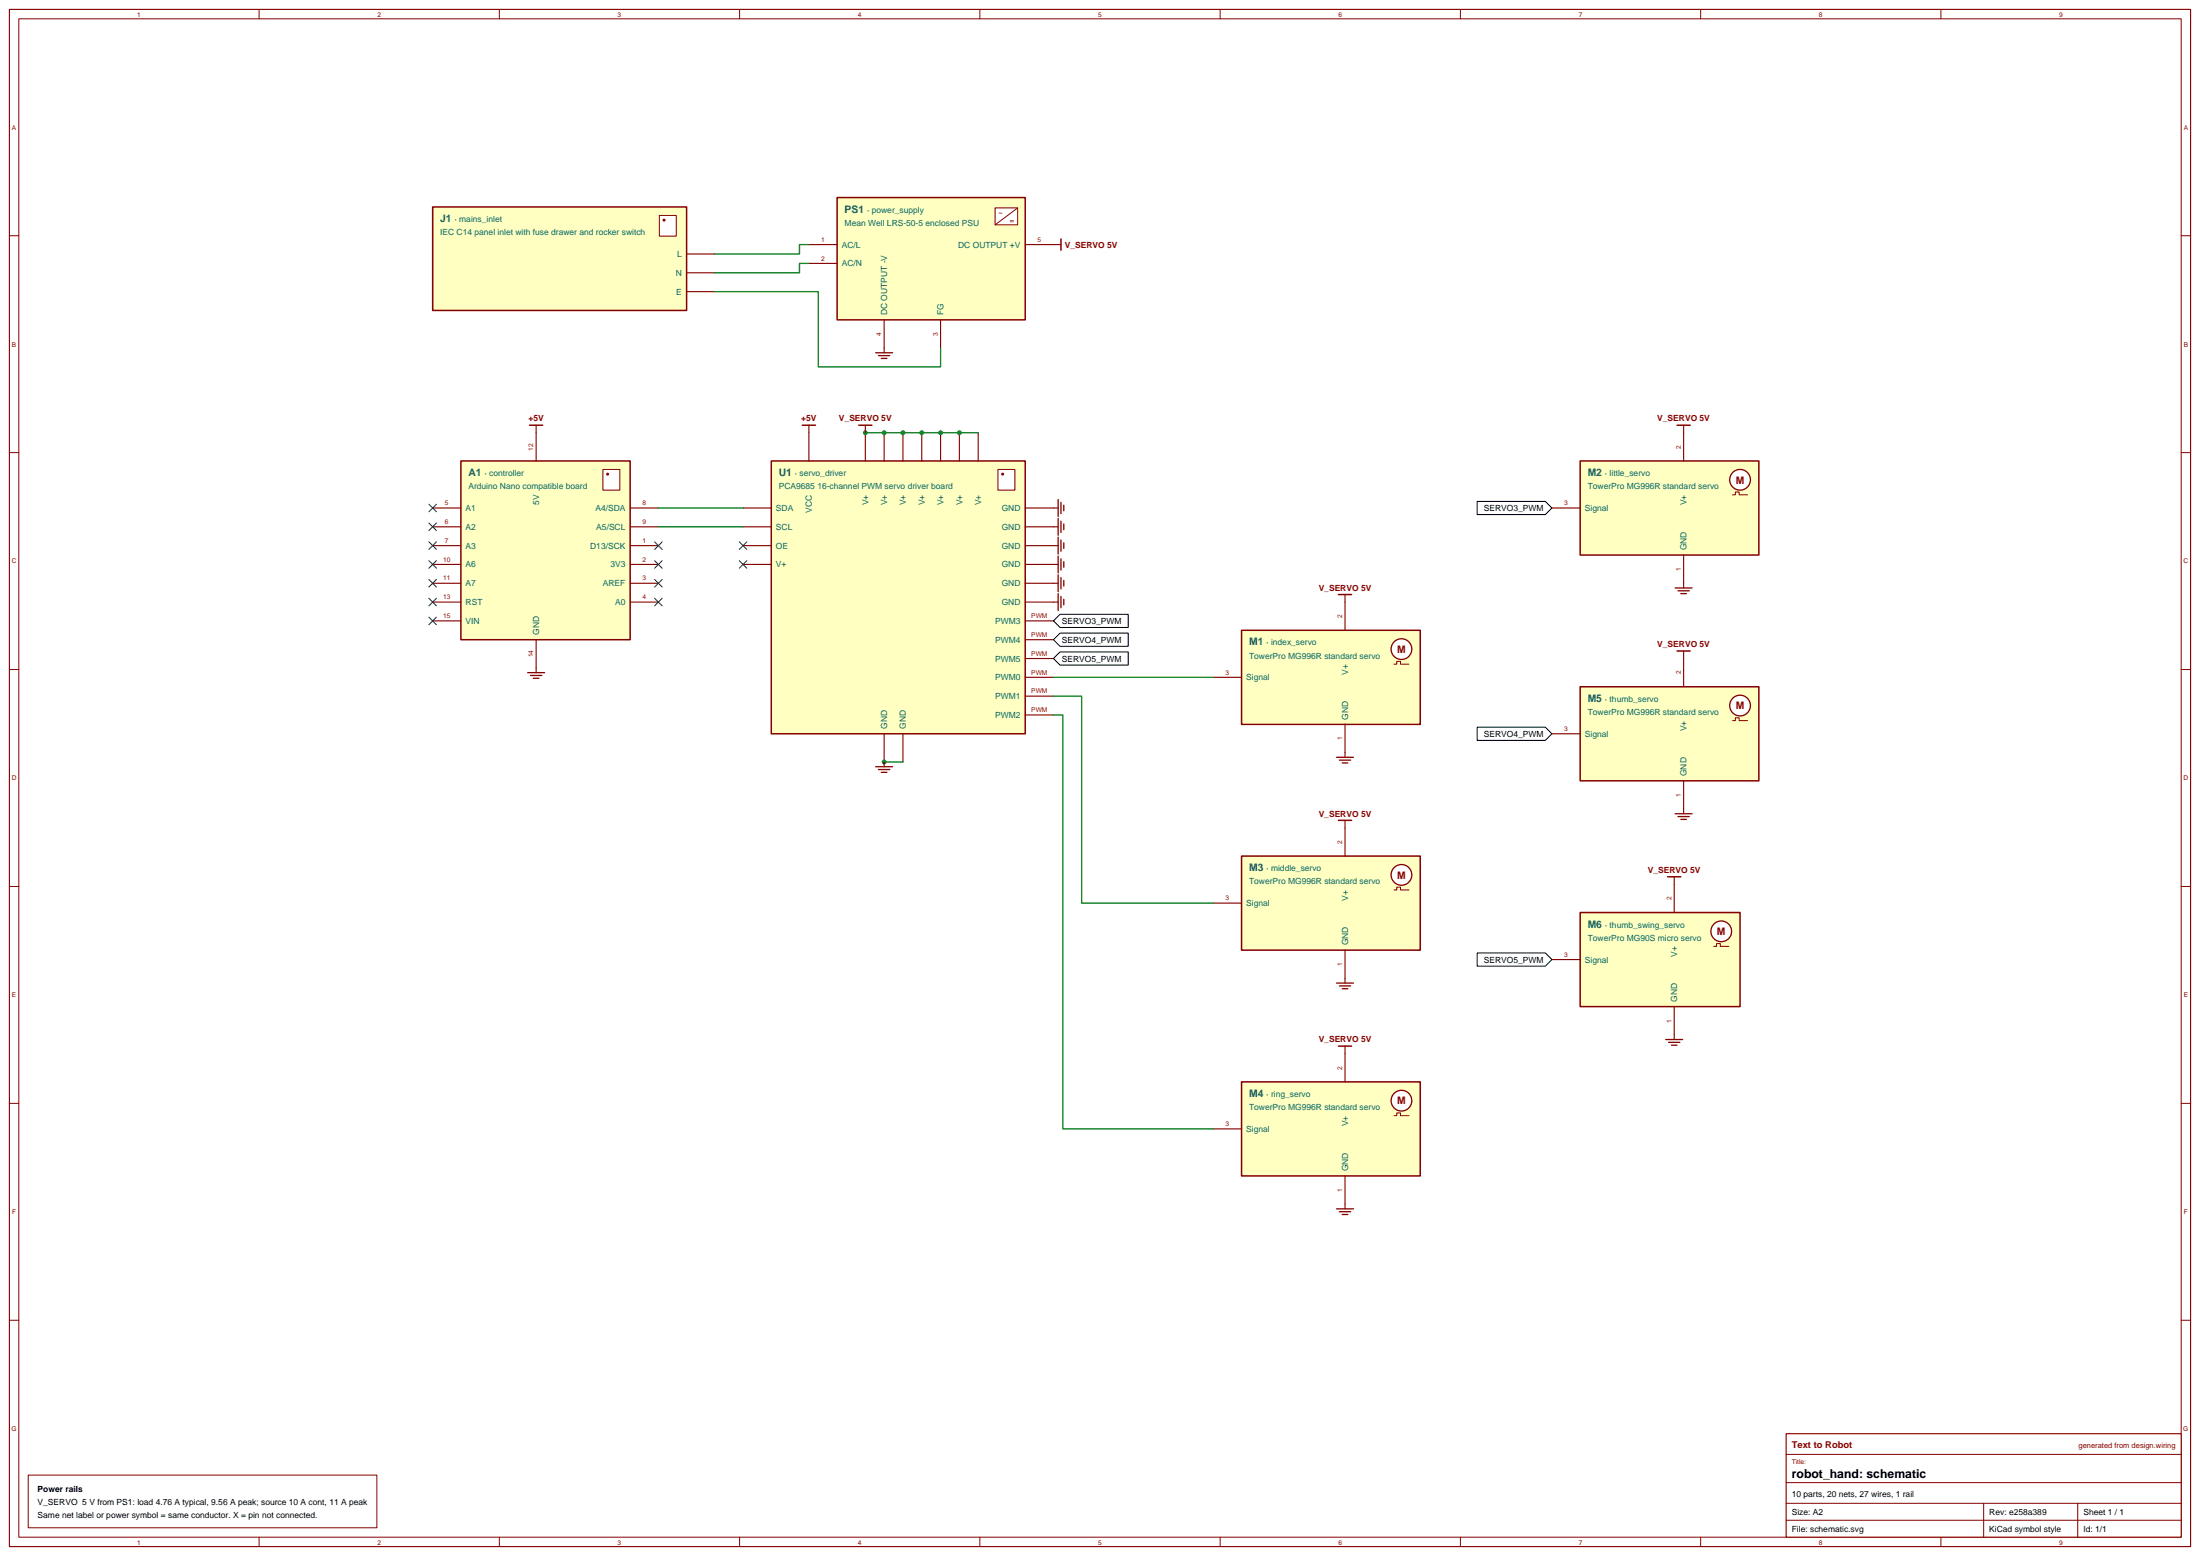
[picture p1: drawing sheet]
<svg xmlns="http://www.w3.org/2000/svg" width="825mm" height="583mm" viewBox="0 0 825 583" stroke-linecap="round" stroke-linejoin="round" font-family="sans-serif">
<path d="M3.5 3.5h818.1v576.5h-818.1z" fill="none" stroke="#850000" stroke-width=".42"/>
<g fill="none" stroke="#850000" stroke-width=".38">
<path d="M7.1 7.1h811v569.3h-811zM97.2 3.5v3.6M187.3 3.5v3.6M277.4 3.5v3.6M367.5 3.5v3.6M457.6 3.5v3.6M547.7 3.5v3.6M637.9 3.5v3.6M728 3.5v3.6M3.5 88.4h3.6M818.1 88.4h3.5M3.5 169.7h3.6"/>
<path d="M818.1 169.7h3.5M3.5 251.1h3.6M818.1 251.1h3.5M3.5 332.4h3.6M818.1 332.4h3.5M3.5 413.8h3.6M818.1 413.8h3.5M3.5 495.1h3.6M818.1 495.1h3.5M97.2 576.4v3.6M187.3 576.4v3.6M277.4 576.4v3.6"/>
<path d="M367.5 576.4v3.6M457.6 576.4v3.6M547.7 576.4v3.6M637.9 576.4v3.6M728 576.4v3.6"/>
</g>
<path d="M465.7 236.4h67v35.2h-67z" fill="#ffffc2" stroke="#850000" stroke-width=".56"/>
<circle cx="525.6" cy="243.4" r="3.9" fill="#fff" stroke="#850000" stroke-width=".49"/>
<path d="M522.8 249.1h1.1v-1.1h1.4v1.1h3.2" fill="none" stroke="#850000" stroke-width=".38"/>
<path d="M504.5 225.8v10.6M455.1 254h10.6M504.5 271.6v10.6" fill="none" stroke="#850000" stroke-width=".42"/>
<path d="M465.7 321h67v35.3h-67z" fill="#ffffc2" stroke="#850000" stroke-width=".56"/>
<circle cx="525.6" cy="328.1" r="3.9" fill="#fff" stroke="#850000" stroke-width=".49"/>
<path d="M522.8 333.7h1.1v-1h1.4v1h3.2" fill="none" stroke="#850000" stroke-width=".38"/>
<path d="M504.5 310.4v10.6M455.1 338.7h10.6M504.5 356.3v10.6" fill="none" stroke="#850000" stroke-width=".42"/>
<path d="M465.7 405.7h67v35.3h-67z" fill="#ffffc2" stroke="#850000" stroke-width=".56"/>
<circle cx="525.6" cy="412.8" r="3.9" fill="#fff" stroke="#850000" stroke-width=".49"/>
<path d="M522.8 418.4h1.1v-1.1h1.4v1.1h3.2" fill="none" stroke="#850000" stroke-width=".38"/>
<path d="M504.5 395.1v10.6M455.1 423.3h10.6M504.5 441v10.6" fill="none" stroke="#850000" stroke-width=".42"/>
<path d="M592.7 172.9h67v35.2h-67z" fill="#ffffc2" stroke="#850000" stroke-width=".56"/>
<circle cx="652.6" cy="179.9" r="3.9" fill="#fff" stroke="#850000" stroke-width=".49"/>
<path d="M649.8 185.6h1.1v-1.1h1.4v1.1h3.2" fill="none" stroke="#850000" stroke-width=".38"/>
<path d="M631.5 162.3v10.6M582.1 190.5h10.6M631.5 208.1v10.6" fill="none" stroke="#850000" stroke-width=".42"/>
<path d="M592.7 257.5h67v35.3h-67z" fill="#ffffc2" stroke="#850000" stroke-width=".56"/>
<circle cx="652.6" cy="264.6" r="3.9" fill="#fff" stroke="#850000" stroke-width=".49"/>
<path d="M649.8 270.2h1.1v-1h1.4v1h3.2" fill="none" stroke="#850000" stroke-width=".38"/>
<path d="M631.5 246.9v10.6M582.1 275.2h10.6M631.5 292.8v10.6" fill="none" stroke="#850000" stroke-width=".42"/>
<path d="M592.7 342.2h59.9v35.3h-59.9z" fill="#ffffc2" stroke="#850000" stroke-width=".56"/>
<circle cx="645.6" cy="349.3" r="3.9" fill="#fff" stroke="#850000" stroke-width=".49"/>
<path d="M642.8 354.9h1v-1.1h1.4v1.1h3.2" fill="none" stroke="#850000" stroke-width=".38"/>
<path d="M627.9 331.6v10.6M582.1 359.8h10.6M627.9 377.5v10.6" fill="none" stroke="#850000" stroke-width=".42"/>
<path d="M314 74.1h70.5v45.8h-70.5z" fill="#ffffc2" stroke="#850000" stroke-width=".56"/>
<path d="M373.2 78h8.5v6.3h-8.5z" fill="#fff" stroke="#850000" stroke-width=".39"/>
<path d="M381.7 78l-8.5 6.3" fill="none" stroke="#850000" stroke-width=".38"/>
<path d="M303.4 91.7h10.6M303.4 98.8h10.6M384.5 91.7h10.6M331.6 119.9v10.6M352.8 119.9v10.6" fill="none" stroke="#850000" stroke-width=".42"/>
<path d="M172.9 172.9h63.5v67h-63.5z" fill="#ffffc2" stroke="#850000" stroke-width=".56"/>
<path d="M226.1 176h6.4v7.8h-6.4z" fill="#fff" stroke="#850000" stroke-width=".39"/>
<circle cx="227.9" cy="177.8" r=".56" fill="#850000"/>
<g fill="none" stroke="#850000" stroke-width=".42">
<path d="M201.1 162.3v10.6M162.3 190.5h10.6M162.3 197.6h10.6M236.4 190.5h10.5M236.4 197.6h10.5M162.3 204.6h10.6M162.3 211.7h10.6M162.3 218.7h10.6M236.4 204.6h10.5M236.4 211.7h10.5M236.4 218.7h10.5M162.3 225.8h10.6"/>
<path d="M162.3 232.8h10.6M201.1 239.9v10.6M236.4 225.8h10.5"/>
</g>
<path d="M289.3 172.9h95.2v102.3h-95.2z" fill="#ffffc2" stroke="#850000" stroke-width=".56"/>
<path d="M374.3 176h6.3v7.8h-6.3z" fill="#fff" stroke="#850000" stroke-width=".39"/>
<circle cx="376.1" cy="177.8" r=".56" fill="#850000"/>
<g fill="none" stroke="#850000" stroke-width=".42">
<path d="M303.4 162.3v10.6M324.6 162.3v10.6M331.6 162.3v10.6M338.7 162.3v10.6M345.7 162.3v10.6M352.8 162.3v10.6M359.8 162.3v10.6M366.9 162.3v10.6M278.7 197.6h10.6M278.7 190.5h10.6M384.5 197.6h10.6M384.5 190.5h10.6"/>
<path d="M278.7 204.6h10.6M278.7 211.7h10.6M384.5 204.6h10.6M384.5 211.7h10.6M384.5 218.7h10.6M384.5 232.8h10.6M384.5 239.9h10.6M384.5 225.8h10.6M384.5 254h10.6M384.5 246.9h10.6M331.6 275.2v10.6M338.7 275.2v10.6"/>
<path d="M384.5 261.1h10.6M384.5 268.1h10.6"/>
</g>
<path d="M162.3 77.6h95.2v38.8h-95.2z" fill="#ffffc2" stroke="#850000" stroke-width=".56"/>
<path d="M247.3 80.8h6.3v7.7h-6.3z" fill="#fff" stroke="#850000" stroke-width=".39"/>
<circle cx="249.1" cy="82.6" r=".56" fill="#850000"/>
<path d="M257.5 95.2h10.6M257.5 102.3h10.6M257.5 109.4h10.6" fill="none" stroke="#850000" stroke-width=".42"/>
<path d="M324.6 162.3h42.3" fill="none" stroke="#008500" stroke-width=".49"/>
<g fill="#008500">
<circle cx="324.6" cy="162.3" r=".92"/>
<circle cx="331.6" cy="162.3" r=".92"/>
<circle cx="338.7" cy="162.3" r=".92"/>
<circle cx="345.7" cy="162.3" r=".92"/>
<circle cx="352.8" cy="162.3" r=".92"/>
<circle cx="359.8" cy="162.3" r=".92"/>
</g>
<path d="M331.6 285.8h7.1" fill="none" stroke="#008500" stroke-width=".49"/>
<circle cx="331.6" cy="285.8" r=".92" fill="#008500"/>
<path d="M631.5 159.5v2.8M631.5 218.7v1.8M504.5 223v2.8M504.5 282.2v1.8M504.5 307.6v2.8M504.5 366.9v1.8M504.5 392.3v2.8M504.5 451.6v1.7" fill="none" stroke="#850000" stroke-width=".42"/>
<path d="M628.3 220.5h6.3M629.4 221.5h4.2M630.4 222.6h2.1M501.3 284h6.3M502.4 285h4.2M503.4 286.1h2.1M501.3 368.7h6.3M502.4 369.7h4.2M503.4 370.8h2.1M501.3 453.3h6.3M502.4 454.4h4.2M503.4 455.4h2.1" fill="none" stroke="#850000" stroke-width=".49"/>
<path d="M629 159.5h4.9M502 223h4.9M502 307.6h4.9M502 392.3h4.9" fill="none" stroke="#850000" stroke-width=".56"/>
<path d="M554 188h25.6l2.5 2.5-2.5 2.5h-25.6z" fill="#fff" stroke="#000" stroke-width=".38"/>
<path d="M631.5 244.1v2.8M631.5 303.4v1.8" fill="none" stroke="#850000" stroke-width=".42"/>
<path d="M628.3 305.2h6.3M629.4 306.2h4.2M630.4 307.3h2.1" fill="none" stroke="#850000" stroke-width=".49"/>
<path d="M629 244.1h4.9" fill="none" stroke="#850000" stroke-width=".56"/>
<path d="M554 272.7h25.6l2.5 2.5-2.5 2.4h-25.6z" fill="#fff" stroke="#000" stroke-width=".38"/>
<path d="M627.9 328.8v2.8M627.9 388.1v1.7" fill="none" stroke="#850000" stroke-width=".42"/>
<path d="M624.8 389.8h6.3M625.8 390.9h4.3M626.9 391.9h2.1" fill="none" stroke="#850000" stroke-width=".49"/>
<path d="M625.5 328.8h4.9" fill="none" stroke="#850000" stroke-width=".56"/>
<path d="M554 357.4h25.6l2.5 2.4-2.5 2.5h-25.6z" fill="#fff" stroke="#000" stroke-width=".38"/>
<path d="M395.1 91.7h2.8M331.6 130.5v1.8M201.1 159.5v2.8M303.4 159.5v2.8M324.6 159.5v2.8M395.1 190.5h1.8M395.1 197.6h1.8M395.1 204.6h1.8M201.1 250.5v1.7M331.6 285.8v1.7" fill="none" stroke="#850000" stroke-width=".42"/>
<g fill="none" stroke="#850000" stroke-width=".49">
<path d="M328.4 132.3h6.4M329.5 133.4h4.2M330.6 134.4h2.1M396.9 187.3v6.4M396.9 194.4v6.3M397.9 188.4v4.2M397.9 195.4v4.3M399 189.4v2.2M399 196.5v2.1M396.9 201.4v6.4M397.9 202.5v4.2M399 203.6v2.1"/>
<path d="M197.9 252.2h6.4M199 253.3h4.2M200 254.4h2.1M328.4 287.5h6.4M329.5 288.6h4.2M330.6 289.6h2.1"/>
</g>
<path d="M397.9 89.6v4.2M198.6 159.5h5M300.9 159.5h5M322.1 159.5h4.9" fill="none" stroke="#850000" stroke-width=".56"/>
<g fill="none" stroke="#0000c7" stroke-width=".42">
<path d="M160.9 189.1l2.8 2.8M160.9 196.1l2.8 2.9M163.7 189.1l-2.8 2.8M163.7 196.1l-2.8 2.9M160.9 203.2l2.8 2.8M160.9 210.3l2.8 2.8M160.9 217.3l2.8 2.8M163.7 203.2l-2.8 2.8M163.7 210.3l-2.8 2.8M163.7 217.3l-2.8 2.8M245.5 203.2l2.9 2.8M245.5 210.3l2.9 2.8"/>
<path d="M245.5 217.3l2.9 2.8M248.4 203.2l-2.9 2.8M248.4 210.3l-2.9 2.8M248.4 217.3l-2.9 2.8M277.3 203.2l2.8 2.8M277.3 210.3l2.8 2.8M280.1 203.2l-2.8 2.8M280.1 210.3l-2.8 2.8M160.9 224.4l2.8 2.8M160.9 231.4l2.8 2.8M163.7 224.4l-2.8 2.8M163.7 231.4l-2.8 2.8"/>
<path d="M245.5 224.4l2.9 2.8M248.4 224.4l-2.9 2.8"/>
</g>
<path d="M395.1 232.8l2.5-2.4h25.6v4.9h-25.6z" fill="#fff" stroke="#000" stroke-width=".38"/>
<path d="M395.1 211.7h1.8" fill="none" stroke="#850000" stroke-width=".42"/>
<path d="M396.9 208.5v6.3M397.9 209.6v4.2M399 210.6v2.1" fill="none" stroke="#850000" stroke-width=".49"/>
<path d="M395.1 239.9l2.5-2.5h25.6v5h-25.6z" fill="#fff" stroke="#000" stroke-width=".38"/>
<path d="M395.1 218.7h1.8" fill="none" stroke="#850000" stroke-width=".42"/>
<path d="M396.9 215.5v6.4M397.9 216.6v4.2M399 217.7v2.1" fill="none" stroke="#850000" stroke-width=".49"/>
<path d="M395.1 246.9l2.5-2.4h25.6v4.9h-25.6z" fill="#fff" stroke="#000" stroke-width=".38"/>
<path d="M395.1 225.8h1.8" fill="none" stroke="#850000" stroke-width=".42"/>
<path d="M396.9 222.6v6.4M397.9 223.7v4.2M399 224.7v2.1" fill="none" stroke="#850000" stroke-width=".49"/>
<path d="M303.4 91.7h-3.5v3.5h-31.8M303.4 98.8h-3.5v3.5h-31.8M268.1 109.4h38.8v28.2h45.9v-7.1M246.9 190.5h31.8M246.9 197.6h31.8M395.1 254h60M395.1 268.1h3.5v155.2h56.5M395.1 261.1h10.6v77.6h49.4" fill="none" stroke="#008500" stroke-width=".49"/>
<path d="M10.6 553.2h130.8v19.7h-130.8z" fill="#fff" stroke="#850000" stroke-width=".38"/>
<path d="M669.9 537.6h148.2v38.8h-148.2z" fill="#fff" stroke="#850000" stroke-width=".42"/>
<path d="M669.9 545.4h148.2M669.9 556h148.2M669.9 563.7h148.2M669.9 570.1h148.2M744 563.7v12.7M779.3 563.7v12.7" fill="none" stroke="#850000" stroke-width=".38"/>
<text font-size="4.6" x="672" y="554.2">robot_hand: schematic</text>
<g font-size="3.9" fill="#006363">
<text x="165.1" y="83.3">J1</text>
<text x="316.8" y="79.7">PS1</text>
<text x="175.7" y="178.5">A1</text>
<text x="292.1" y="178.5">U1</text>
<text x="595.5" y="178.5">M2</text>
<text x="468.5" y="242">M1</text>
<text x="595.5" y="263.2">M5</text>
<text x="468.5" y="326.7">M3</text>
<text x="595.5" y="347.8">M6</text>
<text x="468.5" y="411.3">M4</text>
</g>
<g font-size="3.9" fill="#850000">
<text x="651" y="181.3">M</text>
<text x="524" y="244.8">M</text>
<text x="651" y="266">M</text>
<text x="524" y="329.5">M</text>
<text x="644" y="350.7">M</text>
<text x="524" y="414.2">M</text>
</g>
<text font-size="3.5" fill="#850000" x="672" y="542.9">Text to Robot</text>
<g font-size="3.2" fill="#006363">
<text x="170.5" y="83.3">· mains_inlet</text>
<text x="325.2" y="79.7">· power_supply</text>
<text x="165.1" y="88.2">IEC C14 panel inlet with fuse drawer and rocker switch</text>
<text x="316.8" y="84.7">Mean Well LRS-50-5 enclosed PSU</text>
<text x="315.7" y="92.9">AC/L</text>
<text x="359.4" y="92.9">DC OUTPUT +V</text>
<text x="254" y="96.4">L</text>
<text x="315.7" y="99.9">AC/N</text>
<text x="253.5" y="103.4">N</text>
<text x="253.6" y="110.5">E</text>
<text x="332.7" y="118.2" transform="rotate(-90 332.7 118.2)">DC OUTPUT -V</text>
<text x="353.9" y="118.2" transform="rotate(-90 353.9 118.2)">FG</text>
<text x="181.7" y="178.5">· controller</text>
<text x="298.1" y="178.5">· servo_driver</text>
<text x="602" y="178.5">· little_servo</text>
<text x="175.7" y="183.4">Arduino Nano compatible board</text>
<text x="292.1" y="183.4">PCA9685 16-channel PWM servo driver board</text>
<text x="595.5" y="183.4">TowerPro MG996R standard servo</text>
<text x="174.6" y="191.6">A1</text>
<text x="202.2" y="189.4" transform="rotate(-90 202.2 189.4)">5V</text>
<text x="223.3" y="191.6">A4/SDA</text>
<text x="291" y="191.6">SDA</text>
<text x="325.7" y="189.5" transform="rotate(-90 325.7 189.5)">V+</text>
<text x="332.7" y="189.5" transform="rotate(-90 332.7 189.5)">V+</text>
<text x="339.8" y="189.5" transform="rotate(-90 339.8 189.5)">V+</text>
<text x="346.9" y="189.5" transform="rotate(-90 346.9 189.5)">V+</text>
<text x="353.9" y="189.5" transform="rotate(-90 353.9 189.5)">V+</text>
<text x="361" y="189.5" transform="rotate(-90 361 189.5)">V+</text>
<text x="368" y="189.5" transform="rotate(-90 368 189.5)">V+</text>
<text x="375.7" y="191.6">GND</text>
<text x="594.4" y="191.6">Signal</text>
<text x="632.6" y="189.5" transform="rotate(-90 632.6 189.5)">V+</text>
<text x="304.5" y="192.3" transform="rotate(-90 304.5 192.3)">VCC</text>
<text x="174.6" y="198.7">A2</text>
<text x="223.7" y="198.7">A5/SCL</text>
<text x="291" y="198.7">SCL</text>
<text x="375.7" y="198.7">GND</text>
<text x="174.6" y="205.7">A3</text>
<text x="221.4" y="205.7">D13/SCK</text>
<text x="291" y="205.7">OE</text>
<text x="375.7" y="205.7">GND</text>
<text x="632.6" y="206.4" transform="rotate(-90 632.6 206.4)">GND</text>
<text x="174.6" y="212.8">A6</text>
<text x="228.9" y="212.8">3V3</text>
<text x="291" y="212.8">V+</text>
<text x="375.7" y="212.8">GND</text>
<text x="174.6" y="219.9">A7</text>
<text x="226.1" y="219.9">AREF</text>
<text x="375.7" y="219.9">GND</text>
<text x="174.6" y="226.9">RST</text>
<text x="230.7" y="226.9">A0</text>
<text x="375.7" y="226.9">GND</text>
<text x="174.6" y="234">VIN</text>
<text x="373.2" y="234">PWM3</text>
<text x="202.2" y="238.1" transform="rotate(-90 202.2 238.1)">GND</text>
<text x="373.2" y="241">PWM4</text>
<text x="475" y="242">· index_servo</text>
<text x="373.2" y="248.1">PWM5</text>
<text x="468.5" y="246.9">TowerPro MG996R standard servo</text>
<text x="373.2" y="255.1">PWM0</text>
<text x="467.4" y="255.1">Signal</text>
<text x="505.6" y="253" transform="rotate(-90 505.6 253)">V+</text>
<text x="373.2" y="262.2">PWM1</text>
<text x="602" y="263.2">· thumb_servo</text>
<text x="373.2" y="269.2">PWM2</text>
<text x="505.6" y="269.9" transform="rotate(-90 505.6 269.9)">GND</text>
<text x="595.5" y="268.1">TowerPro MG996R standard servo</text>
<text x="332.7" y="273.4" transform="rotate(-90 332.7 273.4)">GND</text>
<text x="339.8" y="273.4" transform="rotate(-90 339.8 273.4)">GND</text>
<text x="632.6" y="274.2" transform="rotate(-90 632.6 274.2)">V+</text>
<text x="594.4" y="276.3">Signal</text>
<text x="632.6" y="291" transform="rotate(-90 632.6 291)">GND</text>
<text x="475" y="326.7">· middle_servo</text>
<text x="468.5" y="331.6">TowerPro MG996R standard servo</text>
<text x="467.4" y="339.8">Signal</text>
<text x="505.6" y="337.7" transform="rotate(-90 505.6 337.7)">V+</text>
<text x="602" y="347.8">· thumb_swing_servo</text>
<text x="595.5" y="352.8">TowerPro MG90S micro servo</text>
<text x="505.6" y="354.5" transform="rotate(-90 505.6 354.5)">GND</text>
<text x="629.1" y="358.9" transform="rotate(-90 629.1 358.9)">V+</text>
<text x="594.4" y="361">Signal</text>
<text x="629.1" y="375.7" transform="rotate(-90 629.1 375.7)">GND</text>
<text x="475" y="411.3">· ring_servo</text>
<text x="468.5" y="416.3">TowerPro MG996R standard servo</text>
<text x="467.4" y="424.5">Signal</text>
<text x="505.6" y="422.4" transform="rotate(-90 505.6 422.4)">V+</text>
<text x="505.6" y="439.2" transform="rotate(-90 505.6 439.2)">GND</text>
</g>
<g font-size="3.2" fill="#850000">
<text x="399.3" y="92.9">V_SERVO 5V</text>
<text x="198.2" y="158">+5V</text>
<text x="300.5" y="158">+5V</text>
<text x="314.7" y="158">V_SERVO 5V</text>
<text x="621.6" y="158">V_SERVO 5V</text>
<text x="494.6" y="221.5">V_SERVO 5V</text>
<text x="621.6" y="242.7">V_SERVO 5V</text>
<text x="494.6" y="306.2">V_SERVO 5V</text>
<text x="618.1" y="327.4">V_SERVO 5V</text>
<text x="494.6" y="390.9">V_SERVO 5V</text>
</g>
<g font-size="3.2">
<text x="556.5" y="191.6">SERVO3_PWM</text>
<text x="398.3" y="234">SERVO3_PWM</text>
<text x="398.3" y="241">SERVO4_PWM</text>
<text x="398.3" y="248.1">SERVO5_PWM</text>
<text x="556.5" y="276.3">SERVO4_PWM</text>
<text x="556.5" y="361">SERVO5_PWM</text>
<text x="14.1" y="559.5">Power rails</text>
<text x="672" y="561.3">10 parts, 20 nets, 27 wires, 1 rail</text>
<text x="14.1" y="564.4">V_SERVO 5 V from PS1: load 4.76 A typical, 9.56 A peak; source 10 A cont, 11 A peak</text>
<text x="14.1" y="569.4">Same net label or power symbol = same conductor. X = pin not connected.</text>
<text x="672" y="568">Size: A2</text>
<text x="746.1" y="568">Rev: e258a389</text>
<text x="781.4" y="568">Sheet 1 / 1</text>
<text x="672" y="574.3">File: schematic.svg</text>
<text x="746.1" y="574.3">KiCad symbol style</text>
<text x="781.4" y="574.3">Id: 1/1</text>
</g>
<g font-size="2.8" fill="#850000">
<text x="374.5" y="80.8">~</text>
<text x="378.8" y="83.6">=</text>
<text x="779.6" y="542.9">generated from design.wiring</text>
</g>
<g font-size="2.5" fill="#850000">
<text x="51.4" y="6.4">1</text>
<text x="141.5" y="6.4">2</text>
<text x="231.7" y="6.4">3</text>
<text x="321.8" y="6.4">4</text>
<text x="411.9" y="6.4">5</text>
<text x="502" y="6.4">6</text>
<text x="592.1" y="6.4">7</text>
<text x="682.2" y="6.4">8</text>
<text x="772.3" y="6.4">9</text>
<text x="4.5" y="48.6">A</text>
<text x="819" y="48.6">A</text>
<text x="4.5" y="129.9">B</text>
<text x="819" y="129.9">B</text>
<text x="4.4" y="211.3">C</text>
<text x="819" y="211.3">C</text>
<text x="4.4" y="292.6">D</text>
<text x="819" y="292.6">D</text>
<text x="4.5" y="374">E</text>
<text x="819" y="374">E</text>
<text x="4.5" y="455.3">F</text>
<text x="819.1" y="455.3">F</text>
<text x="4.3" y="536.6">G</text>
<text x="818.9" y="536.6">G</text>
<text x="672" y="548.9">Title:</text>
<text x="51.4" y="579.3">1</text>
<text x="141.5" y="579.3">2</text>
<text x="231.7" y="579.3">3</text>
<text x="321.8" y="579.3">4</text>
<text x="411.9" y="579.3">5</text>
<text x="502" y="579.3">6</text>
<text x="592.1" y="579.3">7</text>
<text x="682.2" y="579.3">8</text>
<text x="772.3" y="579.3">9</text>
</g>
<g font-size="2.5" fill="#a80000">
<text x="308" y="90.7">1</text>
<text x="389.1" y="90.7">5</text>
<text x="308" y="97.7">2</text>
<text x="330.6" y="125.9" transform="rotate(-90 330.6 125.9)">4</text>
<text x="351.7" y="125.9" transform="rotate(-90 351.7 125.9)">3</text>
<text x="200" y="168.9" transform="rotate(-90 200 168.9)">12</text>
<text x="630.4" y="168.3" transform="rotate(-90 630.4 168.3)">2</text>
<text x="166.9" y="189.4">5</text>
<text x="241" y="189.4">8</text>
<text x="586.7" y="189.4">3</text>
<text x="166.9" y="196.5">6</text>
<text x="241" y="196.5">9</text>
<text x="166.9" y="203.6">7</text>
<text x="241" y="203.6">1</text>
<text x="166.2" y="210.6">10</text>
<text x="241" y="210.6">2</text>
<text x="630.4" y="214.1" transform="rotate(-90 630.4 214.1)">1</text>
<text x="166.2" y="217.7">11</text>
<text x="241" y="217.7">3</text>
<text x="166.2" y="224.7">13</text>
<text x="241" y="224.7">4</text>
<text x="166.2" y="231.8">15</text>
<text x="386.8" y="231.8">PWM</text>
<text x="503.4" y="231.8" transform="rotate(-90 503.4 231.8)">2</text>
<text x="386.8" y="238.8">PWM</text>
<text x="386.8" y="245.9">PWM</text>
<text x="200" y="246.6" transform="rotate(-90 200 246.6)">14</text>
<text x="386.8" y="252.9">PWM</text>
<text x="459.7" y="252.9">3</text>
<text x="630.4" y="252.9" transform="rotate(-90 630.4 252.9)">2</text>
<text x="386.8" y="260">PWM</text>
<text x="386.8" y="267.1">PWM</text>
<text x="586.7" y="274.1">3</text>
<text x="503.4" y="277.6" transform="rotate(-90 503.4 277.6)">1</text>
<text x="630.4" y="298.8" transform="rotate(-90 630.4 298.8)">1</text>
<text x="503.4" y="316.4" transform="rotate(-90 503.4 316.4)">2</text>
<text x="459.7" y="337.6">3</text>
<text x="626.9" y="337.6" transform="rotate(-90 626.9 337.6)">2</text>
<text x="586.7" y="358.8">3</text>
<text x="503.4" y="362.3" transform="rotate(-90 503.4 362.3)">1</text>
<text x="626.9" y="383.5" transform="rotate(-90 626.9 383.5)">1</text>
<text x="503.4" y="401.1" transform="rotate(-90 503.4 401.1)">2</text>
<text x="459.7" y="422.3">3</text>
<text x="503.4" y="447" transform="rotate(-90 503.4 447)">1</text>
</g>
</svg>
